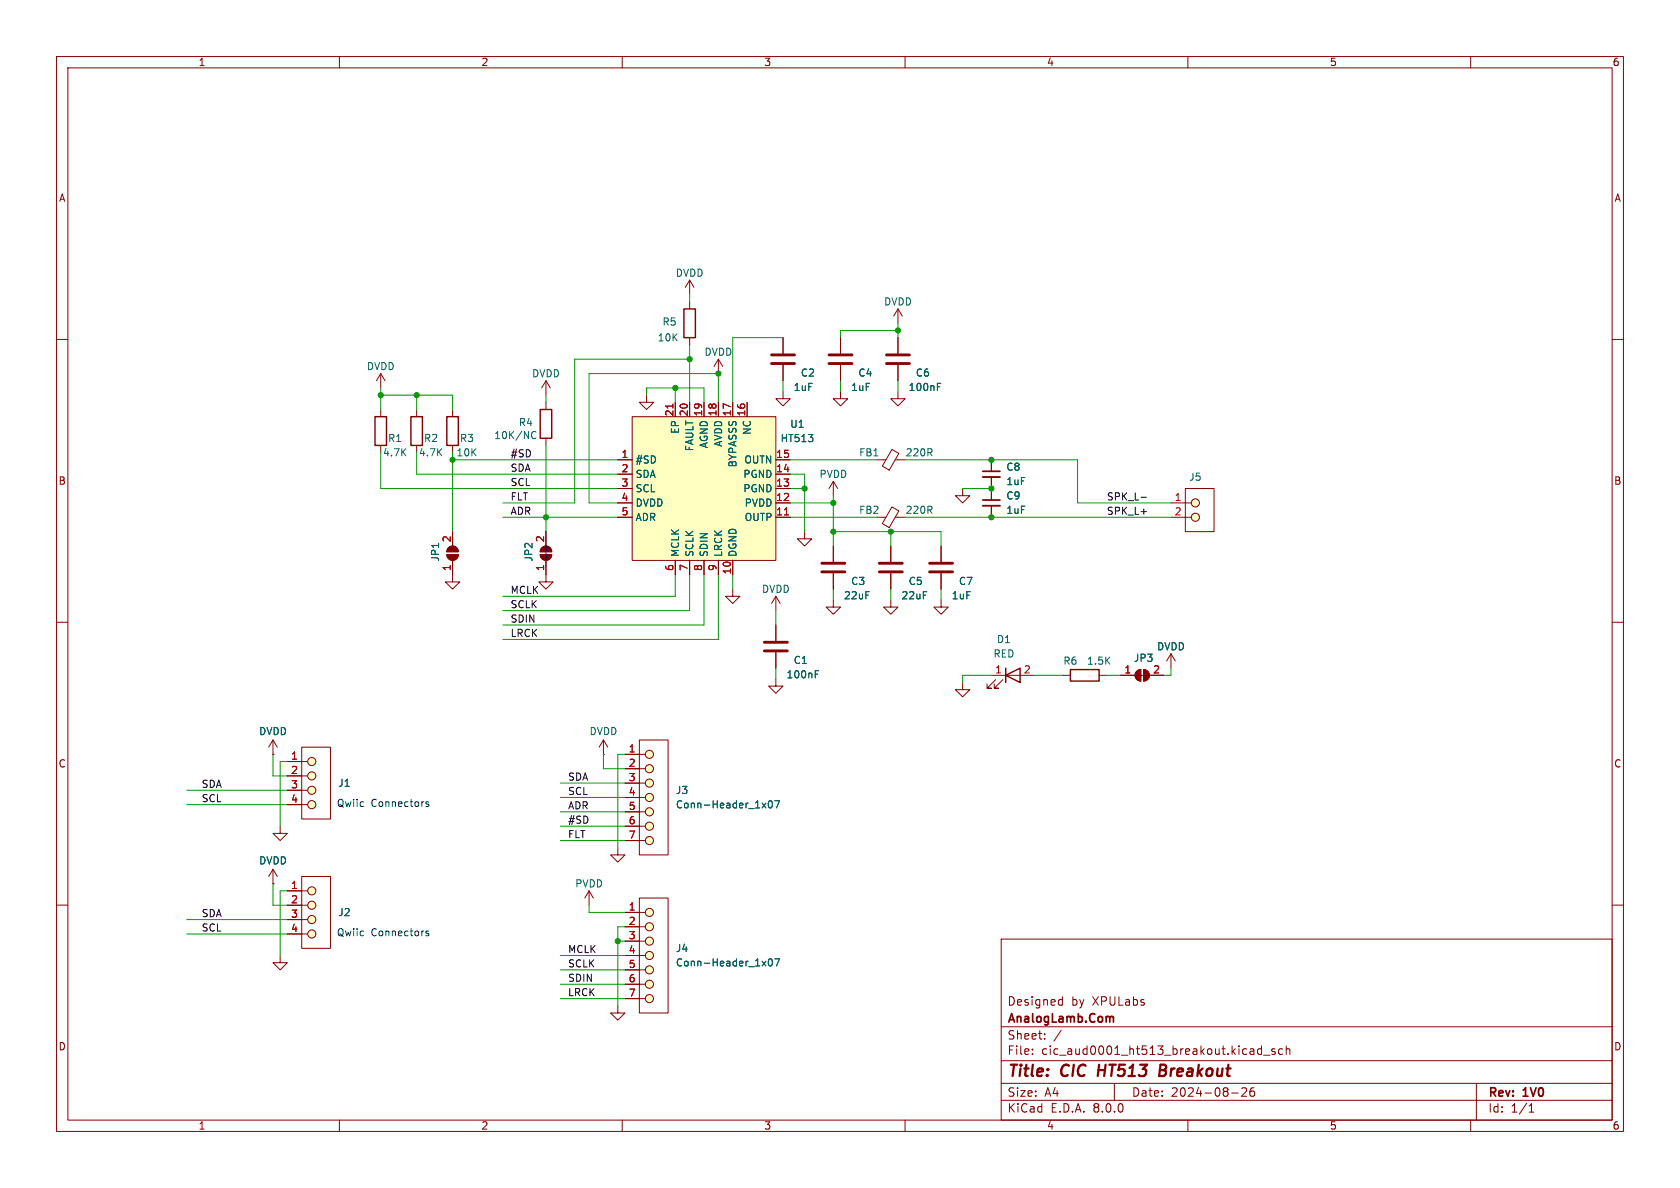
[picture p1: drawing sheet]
<svg xmlns="http://www.w3.org/2000/svg" width="297mm" height="210mm" viewBox="0 0 297 210" stroke-linecap="round" stroke-linejoin="round" font-family="sans-serif">
<g fill="none" stroke="#840000" stroke-width=".18">
<path d="M10 10h277v190h-277zM12 12h273v186h-273zM60 10v2M110 10v2M160 10v2M210 10v2M260 10v2M10 60h2M138.4 59.7v2.8M148.6 59.7v2.8M285 60h2M67.3 66l-.8 1.3"/>
<path d="M67.3 66v2.6M67.3 72.4v1.3M67.3 78.7v1.3M67.3 66l.8 1.3M96.5 67.3v2.6M96.5 71.1v1.3M96.5 77.5v1.2M96.5 67.3l-.7 1.3M96.5 67.3l.8 1.3M127 63.5l-.8 1.3M127 63.5v2.5M127 63.5l.8 1.3"/>
<path d="M138.4 69.2v1.3h1.3l-1.3 1.3-1.2-1.3h1.2M138.4 64.5v2.8M148.6 64.5v2.8M158.7 69.2v1.3h1.3l-1.3 1.3-1.2-1.3h1.2M79 98h2a1.02 1.02 0 0 1-1 1.1 1.02 1.02 0 0 1-1-1.1zM79.3 96.8a1.02 1.02 0 0 1 1.1-.2 1.02 1.02 0 0 1 .6 .9h-2zM80 99.1v3.8h1.3l-1.3 1.2-1.3-1.2h1.3M80 94v2.5M95.5 98h2a1.02 1.02 0 0 1-1 1.1 1.02 1.02 0 0 1-1-1.1zM95.8 96.8a1.02 1.02 0 0 1 1.1-.2 1.02 1.02 0 0 1 .6 .9h-2zM96.5 99.1v3.8h1.3l-1.3 1.2-1.3-1.2h1.3M96.5 94v2.5"/>
<path d="M10 110h2M129.5 104.1v1.3h1.3l-1.3 1.3-1.2-1.3h1.2M137.2 105.4v2.6M137.2 110.5v2.8M137.2 115.3v2.8M137.2 105.4l-.8 1.3M137.2 105.4l.7 1.3M285 110h2M10 160h2M285 160h2M177 166h108v32h-108zM187.4 176.7l.4 .1"/>
<path d="M187.8 176.2v1.5M187.8 177.6l-.4 .1M60 198v2M110 198v2M160 198v2M177 194.5h108M177 191.5h108M177 187.5h108M177 181.5h108M182.5 186.3v.1M182.5 185.5v.1M184.7 183.6v.1"/>
<path d="M184.7 182.8v.1M187.6 182.1l-1.3 2M197 191.5v3M210 198v2M217.7 193.2h1.2M219.5 192.4l.6-.1 .2 .1 .1 .3-.9 1.1h.9M221.7 192.3a.59 .59 0 0 0-.7 .6v.6l.1 .2 .4 .1 .2-.1 .1-.5-.1-.3h-.5l-.2 .3M223 184.9v1.5M223 185.5l-.4-.1-.3 .3v.4l.2 .2h.5M223.4 186.5h1.1M225.4 185.5l-.4-.1-.2 .2 .1 .2 .5 .2v.3h-.6M226.7 185.5l-.4-.1-.3 .3v.4l.2 .2h.5"/>
<path d="M227.4 185.5l.2-.1 .4 .1v.9M227.4 184.9v1.5M260 198v2M261 191.5v6.5M270.3 196.6h.9M270.3 195.5l.4-.4v1.5"/>
</g>
<path d="M194.3 188.2l-.2 2M205.1 189.2h.6M205.7 189.2l.3 .1M205.8 188.2h-.6l-.3 2 1-.1M205.9 189.1l-.2 .1" fill="none" stroke="#840000" stroke-width=".4"/>
<path d="M196.4 179.7l.4 .1v.1v.8" fill="none" stroke="#840000" stroke-width=".3"/>
<path d="M136.4 64.3h4.1M136.4 62.7h4.1M146.6 64.3h4M146.6 62.7h4M135.1 115.1h4.1M135.1 113.5h4.1" fill="none" stroke="#840000" stroke-width=".51"/>
<path d="M94 77l.2 .5h.3l.3-.1M94.8 76.4l-.3-.1h-.3l-.2 .5M144.1 119.2h.5M144.1 118.6h.6" fill="none" stroke="#006464" stroke-width=".18"/>
<path d="M66.3 73.7h2v5h-2zM95.5 72.4h2v5.1h-2z" fill="none" stroke="#840000" stroke-width=".25"/>
<g fill="#840000" stroke="#840000" stroke-width=".18">
<path d="M79 98h2a1.02 1.02 0 0 1-1 1.1 1.02 1.02 0 0 1-1-1.1z"/>
<path d="M79.3 96.8a1.02 1.02 0 0 1 1.1-.2 1.02 1.02 0 0 1 .6 .9h-2z"/>
<path d="M95.5 98h2a1.02 1.02 0 0 1-1 1.1 1.02 1.02 0 0 1-1-1.1z"/>
<path d="M95.8 96.8a1.02 1.02 0 0 1 1.1-.2 1.02 1.02 0 0 1 .6 .9h-2z"/>
</g>
<path d="M111.8 73.7h25.4v25.4h-25.4z" fill="#ffffc2"/>
<g fill="none" stroke="#840000" stroke-width=".18">
<path d="M121.9 49.5v2.6M121.9 53.3v1.3M121.9 59.7v1.3M121.9 49.5l-.7 1.3M121.9 49.5l.8 1.3M138.4 59.7v2.8M148.6 59.7v2.8M158.7 54.6l-.7 1.3M158.7 54.6v2.6M158.7 59.7v2.8M158.7 54.6l.8 1.3M73.7 72.4v1.3"/>
<path d="M73.7 78.7v1.3M80 72.4v1.3M80 78.7v1.3M111.8 73.7h25.4v25.4h-25.4zM114.3 69.9v1.2h1.3l-1.3 1.3-1.3-1.3h1.3M119.4 71.1v2.6M121.9 71.1v2.6M124.5 71.1v2.6M127 71.1v2.6M129.5 71.1v2.6M132.1 71.1v2.6M138.4 64.5v2.8"/>
<path d="M148.6 69.2v1.3h1.3l-1.3 1.3-1.3-1.3h1.3M148.6 64.5v2.8M157.7 79.5l1.2 .7-1.7 2.9-1.2-.7zM158.7 64.5v2.8M80 94v2.5M80 99.1v2.5M96.5 94v2.5M96.5 99.1v2.5M109.2 81.3h2.6M109.2 91.4h2.6M109.2 88.9h2.6M109.2 86.4h2.6"/>
<path d="M109.2 83.8h2.6M119.4 99.1v2.5M121.9 99.1v2.5M124.5 99.1v2.5M127 99.1v2.5M129.5 99.1v2.5M137.2 81.3h2.5M137.2 91.4h2.5M137.2 88.9h2.5M137.2 86.4h2.5M137.2 83.8h2.5M142.2 94v1.3h1.3l-1.3 1.2-1.2-1.2h1.2"/>
<path d="M147.3 85.1v2.5M147.3 96.5v2.8M147.3 85.1l-.7 1.3M147.3 85.1l.8 1.3M154.9 81.3h1.7M154.9 91.4h1.7M157.5 96.5v2.8M157.7 89.6l1.2 .7-1.7 3-1.2-.7zM158.3 81.3h1.7M158.3 91.4h1.7M166.4 96.5v2.8M170.2 86.4v1.2h1.2l-1.2 1.3-1.3-1.3h1.3"/>
<path d="M175.3 81.3v2M175.3 84.3v4.1M175.3 89.4v2M207 91.4h3.6M207 88.9h3.6M209.5 86.4h5.1v7.6h-5.1zM137.2 110.5v2.8M137.2 115.3v2.8M147.3 106v1.3h1.3l-1.3 1.3-1.3-1.3h1.3M147.3 101.3v2.8M157.5 106v1.3h1.2l-1.2 1.3-1.3-1.3h1.3M157.5 101.3v2.8"/>
<path d="M166.4 106v1.3h1.2l-1.2 1.3-1.3-1.3h1.3M166.4 101.3v2.8M175.3 119.4h7.6M188 119.4h1.2M194.3 119.4h1.3M198.1 119.4h2.6M201 118.7l.7-.3v2a1.02 1.02 0 0 1-1-.6 1.02 1.02 0 0 1 .3-1.1zM202.2 118.4a1.02 1.02 0 0 1 1 1 1.02 1.02 0 0 1-1 1zM203.2 119.4h2.5M207 115.6l-.8 1.2M207 115.6v2.5M207 115.6l.8 1.2"/>
<path d="M48.3 133.4h.1M48.3 130.8v2.6M48.3 130.8l-.8 1.3M48.3 130.8l.7 1.3M50.8 139.7h3.6M50.8 137.2h3.6M50.8 134.6h3.6M53.3 132.1h5.1v12.7h-5.1zM106.7 133.4h.1M106.7 130.8l-.8 1.3M106.7 130.8v2.6M106.7 130.8l.7 1.3"/>
<path d="M110.5 138.4h3.5M110.5 135.9h3.5M110.5 133.4h3.5M113 130.8h5.1v20.3h-5.1zM137.2 120v1.3h1.2l-1.2 1.3-1.3-1.3h1.3M170.2 120.7v1.2h1.2l-1.2 1.3-1.3-1.3h1.3M176 120.1l-1.5 1.6h.8h-.8v-.8M177.3 120.1l-1.5 1.6h.7h-.7v-.8M48.3 156.2h.1M48.3 153.7l-.8 1.2M48.3 153.7v2.5M48.3 153.7l.7 1.2"/>
<path d="M49.5 146.1v1.2h1.3l-1.3 1.3-1.2-1.3h1.2M50.8 157.5h3.6M50.8 142.2h3.6M53.3 154.9h5.1v12.7h-5.1zM104.1 157.5l-.7 1.3M104.1 157.5v2.5M104.1 157.5l.8 1.3M109.2 149.9v1.2h1.3l-1.3 1.3-1.3-1.3h1.3M110.5 148.6h3.5M110.5 146.1h3.5M110.5 143.5h3.5M110.5 141h3.5"/>
<path d="M113 158.8h5.1v20.3h-5.1zM49.5 168.9v1.3h1.3l-1.3 1.3-1.2-1.3h1.2M50.8 165.1h3.6M50.8 162.6h3.6M50.8 160h3.6M109.2 177.8v1.3h1.3l-1.3 1.2-1.3-1.2h1.3M110.5 176.5h3.5M110.5 174h3.5M110.5 171.5h3.5M110.5 168.9h3.5M110.5 166.4h3.5M110.5 163.8h3.5"/>
<path d="M110.5 161.3h3.5"/>
<circle cx="211.3" cy="91.4" r=".72"/>
<circle cx="211.3" cy="88.9" r=".72"/>
<circle cx="55.1" cy="134.6" r=".72"/>
<circle cx="55.1" cy="139.7" r=".72"/>
<circle cx="55.1" cy="137.2" r=".72"/>
<circle cx="114.8" cy="135.9" r=".72"/>
<circle cx="114.8" cy="138.4" r=".72"/>
<circle cx="114.8" cy="133.3" r=".72"/>
<circle cx="55.1" cy="157.5" r=".72"/>
<circle cx="55.1" cy="142.2" r=".72"/>
<circle cx="114.8" cy="143.5" r=".72"/>
<circle cx="114.8" cy="141" r=".72"/>
<circle cx="114.8" cy="148.6" r=".72"/>
<circle cx="114.8" cy="146" r=".72"/>
<circle cx="55.1" cy="165.1" r=".72"/>
<circle cx="55.1" cy="162.6" r=".72"/>
<circle cx="55.1" cy="160" r=".72"/>
<circle cx="114.8" cy="176.5" r=".72"/>
<circle cx="114.8" cy="171.4" r=".72"/>
<circle cx="114.8" cy="174" r=".72"/>
<circle cx="114.8" cy="168.9" r=".72"/>
<circle cx="114.8" cy="163.8" r=".72"/>
<circle cx="114.8" cy="166.4" r=".72"/>
<circle cx="114.8" cy="161.3" r=".72"/>
</g>
<path d="M119 71.4v.7M138.7 91h.7" fill="none" stroke="#a90000" stroke-width=".18"/>
<g fill="#ffffc2" stroke="#ffffc2" stroke-width=".18">
<circle cx="55.1" cy="165.1" r=".72"/>
<circle cx="55.1" cy="162.6" r=".72"/>
<circle cx="55.1" cy="160" r=".72"/>
<circle cx="55.1" cy="157.5" r=".72"/>
<circle cx="55.1" cy="142.2" r=".72"/>
<circle cx="55.1" cy="139.7" r=".72"/>
<circle cx="55.1" cy="137.2" r=".72"/>
<circle cx="55.1" cy="134.6" r=".72"/>
<circle cx="114.8" cy="148.6" r=".72"/>
<circle cx="114.8" cy="146" r=".72"/>
<circle cx="114.8" cy="143.5" r=".72"/>
<circle cx="114.8" cy="141" r=".72"/>
<circle cx="114.8" cy="138.4" r=".72"/>
<circle cx="114.8" cy="135.9" r=".72"/>
<circle cx="114.8" cy="133.3" r=".72"/>
<circle cx="211.3" cy="91.4" r=".72"/>
<circle cx="211.3" cy="88.9" r=".72"/>
<circle cx="114.8" cy="176.5" r=".72"/>
<circle cx="114.8" cy="174" r=".72"/>
<circle cx="114.8" cy="171.4" r=".72"/>
<circle cx="114.8" cy="168.9" r=".72"/>
<circle cx="114.8" cy="166.4" r=".72"/>
<circle cx="114.8" cy="163.8" r=".72"/>
<circle cx="114.8" cy="161.3" r=".72"/>
</g>
<path d="M165.7 68.4h.4M165.7 67.8h.6M144.1 119.2h.5M144.1 118.6h.6M134.7 142l.7 .8M135.4 142l-.7 .8M135.9 141.7l.2-.2a.68 .68 0 0 1 .5 .7 .68 .68 0 0 1-.5 .6l-.2-.1-.1-.4zM137 141.5h.8l-.5 1.3M134.7 169.9l.7 .9M135.4 169.9l-.7 .9M135.9 169.6l.2-.1a.68 .68 0 0 1 .5 .6 .68 .68 0 0 1-.5 .7l-.2-.2-.1-.3zM137 169.5h.8l-.5 1.3" fill="none" stroke="#006464" stroke-width=".18"/>
<path d="M156.7 64.3h4.1M156.7 62.7h4.1M145.3 99.6h4.1M155.4 99.6h4.1M164.3 99.6h4.1M145.3 101.1h4.1M155.4 101.1h4.1M164.3 101.1h4.1" fill="none" stroke="#840000" stroke-width=".51"/>
<path d="M120.9 54.6h2v5.1h-2zM72.6 73.7h2.1v5h-2.1zM79 73.7h2v5h-2zM177.8 119.4l2.5-1.3v2.6zM177.8 118.1v2.6M189.2 118.4h5.1v2h-5.1z" fill="none" stroke="#840000" stroke-width=".25"/>
<g fill="#840000" stroke="#840000" stroke-width=".18">
<path d="M201 118.7l.7-.3v2a1.02 1.02 0 0 1-1-.6 1.02 1.02 0 0 1 .3-1.1z"/>
<path d="M202.2 118.4a1.02 1.02 0 0 1 1 1 1.02 1.02 0 0 1-1 1z"/>
</g>
<path d="M173.7 84.3h3.1M173.7 89.4h3.1" fill="none" stroke="#840000" stroke-width=".33"/>
<path d="M173.7 83.3h3.1M173.7 88.4h3.1" fill="none" stroke="#840000" stroke-width=".3"/>
<path d="M201.7 90.4h1M201.7 87.9h1" fill="none" stroke="#0f0f0f" stroke-width=".18"/>
<path d="M96.5 94v6.3M198.1 119.4h7.6M75.8 141.8l-.3-.1-.2 .2v.2l.5 .1v.3h-.5M75.8 164.6h-.3l-.2 .2v.1l.5 .2v.3h-.5" fill="none" stroke="#0000c2" stroke-width=".18"/>
<g fill="none" stroke="#009600" stroke-width=".18">
<path d="M121.9 52.1v1.2M138.4 59.7h-8.9v11.4M158.7 57.2v2.5M158.7 58.4h-10.1v1.3M67.3 68.6v3.8M67.3 69.9h12.7v2.5M73.7 69.9v2.5M96.5 69.9v1.2M96.5 78.7v15.3M114.3 69.9v-1.3h10.2v2.5M119.4 68.6v2.5M121.9 63.5h-20.3v25.4h-12.7"/>
<path d="M121.9 61v10.1M127 71.1v-5.1h-22.9v22.9h5.1M138.4 67.3v1.9M148.6 67.3v1.9M158.7 67.3v1.9M67.3 80v6.4h41.9M73.7 80v3.8h35.5M80 81.3h29.2M80 80v14M88.9 91.4h20.3M139.7 81.3h15.2M139.7 91.4h15.2"/>
<path d="M139.7 88.9h7.6M139.7 83.8h2.5v10.2M139.7 86.4h2.5M147.3 94h19.1v2.5M147.3 87.6v8.9M157.5 94v2.5M160 81.3h30.5v7.6h16.5M160 91.4h47M170.2 86.4h5.1M119.4 101.6v3.8h-30.5M121.9 101.6v6.4h-33M124.5 101.6v8.9h-35.6"/>
<path d="M127 101.6v11.4h-38.1M129.5 101.6v2.5M137.2 108v2.5M137.2 118.1v1.9M147.3 104.1v1.9M157.5 104.1v1.9M166.4 104.1v1.9M175.3 119.4h-5.1v1.3M182.9 119.4h5.1M195.6 119.4h2.5M207 118.1v1.3h-1.3M33 139.7h17.8"/>
<path d="M48.3 133.4v3.8h2.5M50.8 134.6h-1.3v11.5M99.1 138.4h11.4M106.7 133.4v2.5h3.8M110.5 133.4h-1.3v16.5M33 142.2h17.8M48.3 156.2v3.8h2.5M50.8 157.5h-1.3v11.4M99.1 141h11.4M99.1 143.5h11.4M99.1 148.6h11.4M99.1 146.1h11.4"/>
<path d="M33 162.6h17.8M33 165.1h17.8M99.1 174h11.4M99.1 171.5h11.4M99.1 168.9h11.4M99.1 176.5h11.4M104.1 160v1.3h6.4M109.2 166.4h1.3M110.5 163.8h-1.3v14"/>
</g>
<g fill="#009600" stroke="#009600" stroke-width=".18">
<circle cx="157.5" cy="94" r=".46"/>
<circle cx="147.3" cy="88.9" r=".46"/>
<circle cx="147.3" cy="94" r=".46"/>
<circle cx="73.7" cy="69.9" r=".46"/>
<circle cx="80" cy="81.3" r=".46"/>
<circle cx="67.3" cy="69.9" r=".46"/>
<circle cx="127" cy="66" r=".46"/>
<circle cx="119.4" cy="68.6" r=".46"/>
<circle cx="121.9" cy="63.5" r=".46"/>
<circle cx="158.7" cy="58.4" r=".46"/>
<circle cx="96.5" cy="91.4" r=".46"/>
<circle cx="109.2" cy="166.4" r=".46"/>
<circle cx="142.2" cy="86.4" r=".46"/>
<circle cx="175.3" cy="91.4" r=".46"/>
<circle cx="175.3" cy="86.4" r=".46"/>
<circle cx="175.3" cy="81.3" r=".46"/>
</g>
<g font-size="2.8" fill="#840000">
<text x="178" y="190.9">Title:</text>
<text x="187.7" y="190.9">CIC</text>
<text x="194.9" y="190.9">HT513</text>
<text x="206.6" y="190.9">Breakout</text>
</g>
<g font-size="2.1" fill="#840000">
<text x="178" y="178">Designed</text>
<text x="189.4" y="178">by</text>
<text x="193.2" y="178">XPULabs</text>
<text x="178" y="184">Sheet:</text>
<text x="178" y="181.2">AnalogLamb.Com</text>
<text x="178" y="186.7">File:</text>
<text x="184.1" y="186.7">cic_aud0001_ht513_breakout.kicad_sch</text>
<text x="178" y="196.9">KiCad</text>
<text x="178" y="194.1">Size:</text>
<text x="184.7" y="194.1">A4</text>
<text x="185.7" y="196.9">E.D.A.</text>
<text x="193.3" y="196.9">8.0.0</text>
<text x="200" y="194.1">Date:</text>
<text x="207" y="194.1">2024-08-26</text>
<text x="263" y="194.3">Rev:</text>
<text x="263" y="196.9">Id:</text>
<text x="267.1" y="196.9">1/1</text>
<text x="269.4" y="194.3">1V0</text>
</g>
<g font-size="1.8" fill="#840000">
<text x="35" y="11.9">1</text>
<text x="85" y="11.9">2</text>
<text x="135" y="11.9">3</text>
<text x="185" y="11.9">4</text>
<text x="235" y="11.9">5</text>
<text x="285" y="11.9">6</text>
<text x="10.3" y="35.9">A</text>
<text x="285.3" y="35.9">A</text>
<text x="10.3" y="85.9">B</text>
<text x="285.3" y="85.9">B</text>
<text x="10.3" y="135.9">C</text>
<text x="285.3" y="135.9">C</text>
<text x="10.3" y="185.9">D</text>
<text x="285.3" y="185.9">D</text>
<text x="35" y="199.9">1</text>
<text x="85" y="199.9">2</text>
<text x="135" y="199.9">3</text>
<text x="185" y="199.9">4</text>
<text x="235" y="199.9">5</text>
<text x="285" y="199.9">6</text>
</g>
<g font-size="1.8" fill="#006464">
<text x="119.4" y="49.1">DVDD</text>
<text x="117" y="57.8">R5</text>
<text x="156.2" y="54.2">DVDD</text>
<text x="64.8" y="65.6">DVDD</text>
<text x="116.2" y="60.6">10K</text>
<text x="124.4" y="63.1">DVDD</text>
<text x="94" y="66.9">DVDD</text>
<text x="140.2" y="69.3">1uF</text>
<text x="141.5" y="66.8">C2</text>
<text x="150.4" y="69.3">1uF</text>
<text x="151.6" y="66.8">C4</text>
<text x="160.5" y="69.3">100nF</text>
<text x="161.8" y="66.8">C6</text>
<text x="87.3" y="77.8">10K/NC</text>
<text x="91.6" y="75.5">R4</text>
<text x="120.2" y="76.8" transform="rotate(-90 120.2 76.8)">EP</text>
<text x="132.9" y="77" transform="rotate(-90 132.9 77)">NC</text>
<text x="139.6" y="75.8">U1</text>
<text x="67.6" y="80.9">4.7K</text>
<text x="68.5" y="78.3">R1</text>
<text x="74" y="80.9">4.7K</text>
<text x="74.9" y="78.3">R2</text>
<text x="80.6" y="80.9">10K</text>
<text x="81.2" y="78.3">R3</text>
<text x="112.3" y="82.1">#SD</text>
<text x="122.8" y="79.9" transform="rotate(-90 122.8 79.9)">FAULT</text>
<text x="125.3" y="79.3" transform="rotate(-90 125.3 79.3)">AGND</text>
<text x="127.9" y="79.1" transform="rotate(-90 127.9 79.1)">AVDD</text>
<text x="130.4" y="82.7" transform="rotate(-90 130.4 82.7)">BYPASSS</text>
<text x="131.5" y="82.1">OUTN</text>
<text x="137.9" y="78.4">HT513</text>
<text x="151.8" y="80.9">FB1</text>
<text x="160" y="80.9">220R</text>
<text x="177.8" y="83.4">C8</text>
<text x="112.3" y="84.7">SDA</text>
<text x="112.3" y="87.2">SCL</text>
<text x="112.3" y="89.8">DVDD</text>
<text x="131.3" y="87.2">PGND</text>
<text x="131.3" y="84.7">PGND</text>
<text x="131.6" y="89.8">PVDD</text>
<text x="144.8" y="84.7">PVDD</text>
<text x="177.8" y="86">1uF</text>
<text x="177.8" y="88.5">C9</text>
<text x="210.1" y="85.2">J5</text>
<text x="112.3" y="92.3">ADR</text>
<text x="131.6" y="92.3">OUTP</text>
<text x="151.8" y="91">FB2</text>
<text x="160" y="91">220R</text>
<text x="177.8" y="91">1uF</text>
<text x="77.8" y="99.4" transform="rotate(-90 77.8 99.4)">JP1</text>
<text x="94.3" y="99.4" transform="rotate(-90 94.3 99.4)">JP2</text>
<text x="120.2" y="98.6" transform="rotate(-90 120.2 98.6)">MCLK</text>
<text x="122.8" y="98.6" transform="rotate(-90 122.8 98.6)">SCLK</text>
<text x="125.3" y="98.6" transform="rotate(-90 125.3 98.6)">SDIN</text>
<text x="127.9" y="98.6" transform="rotate(-90 127.9 98.6)">LRCK</text>
<text x="130.4" y="98.6" transform="rotate(-90 130.4 98.6)">DGND</text>
<text x="134.6" y="105">DVDD</text>
<text x="149.1" y="106.1">22uF</text>
<text x="150.4" y="103.6">C3</text>
<text x="159.3" y="106.1">22uF</text>
<text x="160.5" y="103.6">C5</text>
<text x="168.2" y="106.1">1uF</text>
<text x="169.4" y="103.6">C7</text>
<text x="176.1" y="113.9">D1</text>
<text x="140.2" y="117.6">C1</text>
<text x="175.5" y="116.4">RED</text>
<text x="187.9" y="117.7">R6</text>
<text x="192.1" y="117.7">1.5K</text>
<text x="200.4" y="117.2">JP3</text>
<text x="204.5" y="115.2">DVDD</text>
<text x="138.9" y="120.1">100nF</text>
<text x="45.7" y="130.1">DVDD</text>
<text x="104.1" y="130.1">DVDD</text>
<text x="59.7" y="139.3">J1</text>
<text x="119.4" y="140.6">J3</text>
<text x="119.4" y="143.1">Conn-Header_1x07</text>
<text x="45.7" y="153">DVDD</text>
<text x="101.6" y="157.1">PVDD</text>
<text x="59.7" y="162.2">J2</text>
<text x="119.4" y="168.5">J4</text>
<text x="119.4" y="171">Conn-Header_1x07</text>
</g>
<g font-size="1.8" fill="#a90000">
<text x="119.1" y="73.7" transform="rotate(-90 119.1 73.7)">21</text>
<text x="121.7" y="73.7" transform="rotate(-90 121.7 73.7)">20</text>
<text x="124.2" y="73.7" transform="rotate(-90 124.2 73.7)">19</text>
<text x="126.7" y="73.7" transform="rotate(-90 126.7 73.7)">18</text>
<text x="129.3" y="73.7" transform="rotate(-90 129.3 73.7)">17</text>
<text x="131.8" y="73.7" transform="rotate(-90 131.8 73.7)">16</text>
<text x="109.8" y="81">1</text>
<text x="109.8" y="83.6">2</text>
<text x="137.1" y="83.6">14</text>
<text x="137.1" y="81">15</text>
<text x="109.8" y="86.1">3</text>
<text x="109.8" y="88.6">4</text>
<text x="137.1" y="88.6">12</text>
<text x="137.1" y="86.1">13</text>
<text x="207.6" y="88.6">1</text>
<text x="79.8" y="96" transform="rotate(-90 79.8 96)">2</text>
<text x="96.3" y="96" transform="rotate(-90 96.3 96)">2</text>
<text x="109.8" y="91.2">5</text>
<text x="137.1" y="91.2">11</text>
<text x="207.6" y="91.2">2</text>
<text x="79.8" y="101" transform="rotate(-90 79.8 101)">1</text>
<text x="96.3" y="101" transform="rotate(-90 96.3 101)">1</text>
<text x="119.1" y="101" transform="rotate(-90 119.1 101)">6</text>
<text x="121.7" y="101" transform="rotate(-90 121.7 101)">7</text>
<text x="124.2" y="101" transform="rotate(-90 124.2 101)">8</text>
<text x="126.7" y="101" transform="rotate(-90 126.7 101)">9</text>
<text x="129.3" y="101.6" transform="rotate(-90 129.3 101.6)">10</text>
<text x="175.8" y="119.1">1</text>
<text x="180.9" y="119.1">2</text>
<text x="198.7" y="119.1">1</text>
<text x="203.8" y="119.1">2</text>
<text x="51.4" y="134.4">1</text>
<text x="51.4" y="136.9">2</text>
<text x="111.1" y="133.1">1</text>
<text x="111.1" y="135.6">2</text>
<text x="51.4" y="139.4">3</text>
<text x="51.4" y="142">4</text>
<text x="111.1" y="138.2">3</text>
<text x="111.1" y="140.7">4</text>
<text x="111.1" y="143.3">5</text>
<text x="111.1" y="145.8">6</text>
<text x="111.1" y="148.3">7</text>
<text x="51.4" y="157.2">1</text>
<text x="51.4" y="159.8">2</text>
<text x="111.1" y="161">1</text>
<text x="51.4" y="162.3">3</text>
<text x="51.4" y="164.8">4</text>
<text x="111.1" y="163.6">2</text>
<text x="111.1" y="166.1">3</text>
<text x="111.1" y="168.7">4</text>
<text x="111.1" y="171.2">5</text>
<text x="111.1" y="173.7">6</text>
<text x="111.1" y="176.3">7</text>
</g>
<g font-size="1.8" fill="#0f0f0f">
<text x="90.2" y="80.9">#SD</text>
<text x="90.2" y="83.5">SDA</text>
<text x="90.2" y="88.6">FLT</text>
<text x="90.2" y="86">SCL</text>
<text x="195.6" y="88.6">SPK_L-</text>
<text x="90.2" y="91.1">ADR</text>
<text x="195.6" y="91.1">SPK_L+</text>
<text x="90.2" y="105.1">MCLK</text>
<text x="90.2" y="107.6">SCLK</text>
<text x="90.2" y="110.1">SDIN</text>
<text x="90.2" y="112.7">LRCK</text>
<text x="35.6" y="139.4">SDA</text>
<text x="35.6" y="141.9">SCL</text>
<text x="100.3" y="140.6">SCL</text>
<text x="100.3" y="138.1">SDA</text>
<text x="100.3" y="143.2">ADR</text>
<text x="100.3" y="148.2">FLT</text>
<text x="100.3" y="145.7">#SD</text>
<text x="35.6" y="162.2">SDA</text>
<text x="35.6" y="164.8">SCL</text>
<text x="100.3" y="171.1">SCLK</text>
<text x="100.3" y="173.6">SDIN</text>
<text x="100.3" y="168.6">MCLK</text>
<text x="100.3" y="176.2">LRCK</text>
</g>
<g font-size="1.8" fill="#0000c2">
<text x="59.5" y="142.9">Qwiic</text>
<text x="65.6" y="142.9">Connectors</text>
<text x="59.5" y="165.7">Qwiic</text>
<text x="65.6" y="165.7">Connectors</text>
</g>
</svg>
